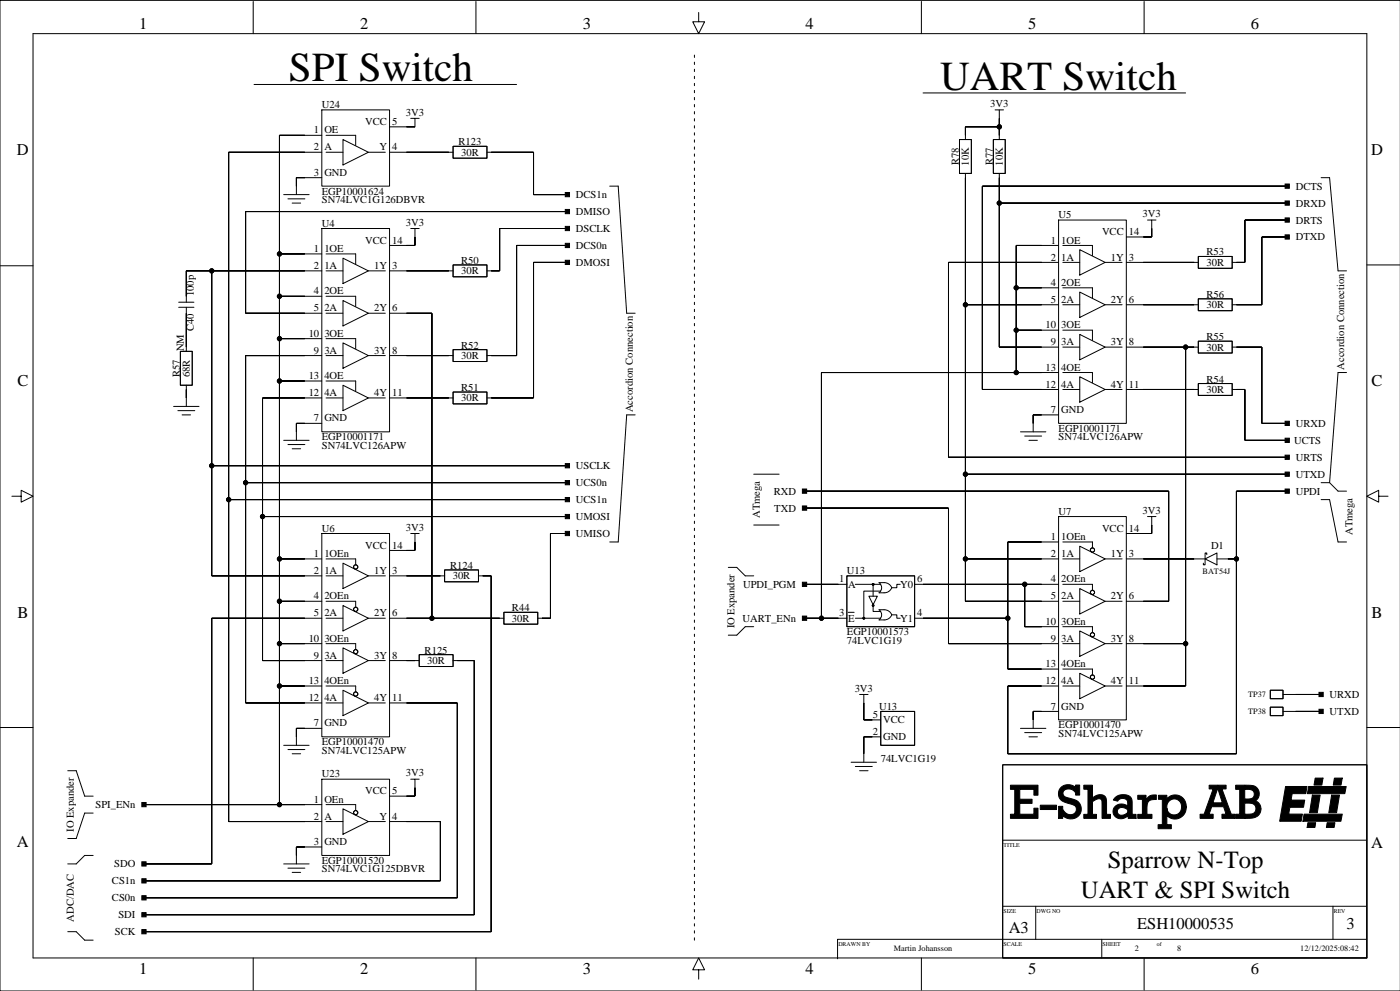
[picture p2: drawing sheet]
<svg xmlns="http://www.w3.org/2000/svg" width="420mm" height="297mm" viewBox="0 0 420 297" stroke-linecap="round" stroke-linejoin="round" font-family="sans-serif">
<g fill="none" stroke="#000" stroke-width=".3">
<path d="M9.9 10.1h400v277h-400zM75.9 .4v9.7M142.7 .4v9.7M209.5 3.7v2.8h1.8l-1.8 3.6-1.8-3.6h1.8M276.3 .4v9.7M343.1 .4v9.7M419.9 .1h-419.9v296.9h419.9M76.2 25.3h78.7M96.5 32.9h20.3v22.9h-20.3zM123.2 35.5h1.2v2.5h-7.6M124.4 38h.1M124.4 35.5h1.3"/>
<path d="M276.8 27.9h78.7M298.4 32.9h1.3v8.9M299.7 35.5h.1M299.7 38h-10.2v3.8M299.7 32.9h1.2M85.1 58.3h7.6M86.3 59.6h5.1M96.5 53.3h-7.6v5M96.5 40.6h-12.7v200.6M96.5 45.6h-27.9v200.7h27.9M97.8 40.6h8.9v3M97.8 45.6h5"/>
<path d="M102.8 41.8l7.7 3.8-7.7 3.8zM110.5 45.6h5M116.8 45.6h19.1M135.9 43.9h10.1v3.5h-10.1zM146 45.6h14v12.7h10.1M182.8 55.8h2.6l2.5 38.1h2.6M287.7 41.8h3.6v10.2h-3.6zM289.5 52v128.2h27.9M297.9 41.8h3.5v10.2h-3.5zM299.7 52v52h17.7M386 55.8h-91.4v60.9h22.8M396.1 53.3h2.6l2.5 27.9h2.6"/>
<path d="M0 79.7h9.9M83.8 76.1h12.7M87.6 60.9h2.5M96.5 68.5h20.3v60.9h-20.3zM97.8 76.1h8.9v3.1M102.8 77.4l7.7 3.8-7.7 3.8zM123.2 68.5h1.2v5.1h-7.6M124.4 71h.1M124.4 68.5h1.3M135.9 79.4h10.1v3.6h-10.1zM170.1 73.6h-15.2v33h-8.9M170.1 68.5h-20.3v12.7h-3.8"/>
<path d="M170.1 63.4h-96.5v30.5h22.9M170.1 78.6h-10.1v40.7h-14M299.7 60.9h86.3M317.4 66h20.3v60.9h-20.3zM317.4 73.6h-12.7v38.1M317.4 78.6h-33v58.5h101.6M318.7 73.6h8.9v3M318.7 78.6h5.1M323.8 74.8l7.6 3.8-7.6 3.9zM331.4 78.6h5.1M337.7 78.6h21.6M344.1 66h1.3v5h-7.7"/>
<path d="M345.4 68.5h.1M345.4 66h1.2M359.3 76.9h10.2v3.5h-10.2zM386 71h-7.6v20.3h-8.9M386 66h-12.7v12.6h-3.8M409.9 79.4h9.9M53.6 92.1h4.6M53.6 90.6h4.6M55.9 92.1v13.2M63.5 81.2v91.4h33M83.8 88.8h12.7M96.5 81.2h-40.6v9.4"/>
<path d="M97.8 81.2h5M97.8 93.9h5M97.8 88.8h8.9v3.1M102.8 90.1l7.7 3.8-7.7 3.8zM110.5 81.2h5M110.5 93.9h5M116.8 81.2h19.1M116.8 93.9h12.7v91.4M289.5 91.3h27.9M304.7 86.3h12.7M304.7 99h12.7M318.7 86.3h8.9v3"/>
<path d="M318.7 99h8.9v3M318.7 91.3h5.1M323.8 87.5l7.6 3.8-7.6 3.9zM331.4 91.3h5.1M337.7 91.3h21.6M359.3 89.6h10.2v3.5h-10.2zM54.1 105.3h3.5v10.2h-3.5zM55.9 115.5v6.3M83.8 114.2h12.7M83.8 101.5h12.7M96.5 106.6h-22.9v104.1h22.9M96.5 119.3h-17.8v78.7h17.8"/>
<path d="M97.8 101.5h8.9v3.1M97.8 114.2h8.9v3M97.8 119.3h5M97.8 106.6h5M102.8 115.5l7.7 3.8-7.7 3.8zM102.8 102.8l7.7 3.8-7.7 3.8zM110.5 119.3h5M110.5 106.6h5M116.8 119.3h19.1M116.8 106.6h19.1M135.9 117.5h10.1v3.6h-10.1zM135.9 104.8h10.1v3.6h-10.1z"/>
<path d="M317.4 111.7h-71.1v73.6M318.7 104h5.1M318.7 111.7h8.9v3M318.7 116.7h5.1M323.8 112.9l7.6 3.8-7.6 3.8zM323.8 100.2l7.6 3.8-7.6 3.9zM331.4 104h5.1M331.4 116.7h5.1M337.7 104h21.6M337.7 116.7h21.6M355.5 104v101.6h-17.8M359.3 102.3h10.2v3.5h-10.2z"/>
<path d="M359.3 115h10.2v3.5h-10.2zM369.5 104h8.9v22.9h7.6M369.5 116.7h3.8v15.3h12.7M403.8 111.7h-2.6l-2.5 33M52.1 121.8h7.6M53.3 123.1h5.1M54.6 124.4h2.5M63.5 139.6h106.6M85.1 132h7.6M86.3 133.2h5.1M87.6 134.5h2.5M96.5 126.9h-7.6v5.1"/>
<path d="M190.5 124.4h-2.6l-2.5 38h-2.6M306 129.4h7.6M307.3 130.7h5M308.5 132h2.6M317.4 124.4h-7.6v5M3.6 148.7h2.7v-1.7l3.6 1.7-3.6 1.8v-1.8M68.6 149.8h101.5M73.6 144.7h96.5M78.7 154.8h91.4M96.5 159.9h20.3v61h-20.3zM123.2 159.9h1.2v5.1h-7.6M124.4 159.9h1.3"/>
<path d="M170.1 159.9h-5v25.4h-3.8M226 142.1h7.6M226 157.4h7.6M241.2 152.3h43.2v40.6h33M241.2 147.2h109.2v33h-12.7M289.5 142.1h96.5M317.4 154.8h20.3v61h-20.3zM344.1 154.8h1.3v5.1h-7.7M345.4 157.4h.1M345.4 154.8h1.2M386 147.2h-15.2v78.7h-68.6v-20.3h15.2M396.1 149.8h2.6l2.5 12.6h2.6"/>
<path d="M396.1 144.7h2.6M398.7 144.7l2.5 2.5h2.6M413.4 148.7v-1.7l-3.5 1.7 3.5 1.8v-1.8h2.8M83.8 167.5h12.7M97.8 167.5h8.9v1.8M97.8 172.6h5M102.8 168.8l7.7 3.8-7.7 3.8zM110.5 172.6h5M116.8 172.6h16.5M124.4 162.4h.1M133.3 170.8h10.2v3.6h-10.2zM143.5 172.6h3.8v106.7h-104.1"/>
<path d="M218.4 170.1h2.5l2.6 2.5h2.5M241.2 175.1h12.7M253.9 172.6h20.4v15.2h-20.4zM256.5 175.1h7.6M260.5 178.7h2.6l-1.3 2.5zM261.8 175.1v3.6M264.1 177.2h-5.1v8.1M265.1 174.6l1.4 .4 .9 1.2M265.1 174.6h-1.5a1.88 1.88 0 0 1 0 3.1h1.5M267.4 176.2l-.9 1.1-1.4 .4M269.9 175.1h-1v1.1h-1.5M274.3 175.1h43.1"/>
<path d="M289.5 167.5h27.9M307.3 175.1v12.7h10.1M317.4 162.4h-15.2v38.1h15.2M318.7 175.1h8.9v1.8M318.7 162.4h8.9v1.8M318.7 167.5h5.1M323.8 176.4l7.6 3.8-7.6 3.8zM323.8 163.7l7.6 3.8-7.6 3.8zM331.4 167.5h5.1M337.7 167.5h23.7M361.4 167.5l3.5-1.7v3.5zM361.9 166.3v-.5h-.5v3.5h-.5v-.5"/>
<path d="M364.9 167.5h5.9M83.8 192.9h12.7M83.8 180.2h12.7M96.5 185.3h-33v73.6h-20.3M97.8 185.3h5M97.8 192.9h8.9v1.8M97.8 180.2h8.9v1.8M97.8 198h5M102.8 194.2l7.7 3.8-7.7 3.8zM102.8 181.5l7.7 3.8-7.7 3.8zM110.5 185.3h5M110.5 198h5"/>
<path d="M116.8 185.3h34.3M116.8 198h8.9M125.7 196.2h10.2v3.6h-10.2zM135.9 198h6.3v76.2h-99M151.1 183.5h10.2v3.6h-10.2zM226 187.8h-2.5l-2.6 2.6h-2.5M241.2 185.3h12.7M254.4 183.5h1.7M256.5 185.3h7.6M261.8 181.7v1.6h2.3M265.1 182.8l1.4 .4 .9 1.1M265.1 182.8h-1.5a1.88 1.88 0 0 1 0 3h1.5"/>
<path d="M267.4 184.3l-.9 1.1-1.4 .4M267.4 184.3h1.5v1h1M274.3 185.3h27.9M318.7 192.9h5.1M318.7 187.8h8.9v1.8M318.7 180.2h5.1M323.8 189.1l7.6 3.8-7.6 3.8zM331.4 192.9h5.1M331.4 180.2h5.1M337.7 192.9h17.8M0 218.1h9.9M83.8 205.6h12.7"/>
<path d="M96.5 218.3h-7.6v5.1M97.8 205.6h8.9v1.8M97.8 210.7h5M102.8 206.9l7.7 3.8-7.7 3.8zM110.5 210.7h5M116.8 210.7h20.3v58.4h-93.9M257.8 208.2h1.2v7.6h5.1M259 210.7h.1M259 208.2h1.3M264.1 213.2h10.2v10.2h-10.2zM306 218.3h7.6M307.3 219.6h5"/>
<path d="M317.4 213.2h-7.6v5.1M318.7 205.6h5.1M318.7 200.5h8.9v1.8M323.8 201.8l7.6 3.8-7.6 3.8zM331.4 205.6h5.1M380.9 206.9h3.8v2.5h-3.8zM380.9 212h3.8v2.5h-3.8zM384.7 208.2h11.4M384.7 213.2h11.4M409.9 218.1h9.9M20.3 231h2.6l2.5 7.6h2.5M85.1 223.4h7.6"/>
<path d="M86.3 224.7h5.1M87.6 225.9h2.5M96.5 233.6h20.3v22.8h-20.3zM123.2 233.6h1.2v5h-7.6M124.4 236.1h.1M124.4 233.6h1.3M255.2 228.5h7.6M256.5 229.7h5.1M257.8 231h2.5M264.1 220.9h-5.1v7.6M300.7 229.2h109.2v57.9h-109.2zM308.5 220.9h2.6"/>
<path d="M27.9 256.4h-2.5l-2.5 2.5h-2.6M27.9 243.7h-2.5l-2.5 7.6h-2.6M43.2 241.2h53.3M85.1 258.9h7.6M96.5 253.9h-7.6v5M97.8 241.2h8.9v1.7M97.8 246.3h5M102.8 242.4l7.7 3.9-7.7 3.8zM110.5 246.3h5M116.8 246.3h15.3v17.7h-88.9M300.7 251.8h108.9M20.3 279.3h2.6l2.5 2.5h2.5"/>
<path d="M86.3 260.2h5.1M87.6 261.5h2.5M300.7 271.6h108.9M310.6 271.6v9.9M399.7 271.6v9.9M75.9 287.1v9.7M142.7 287.1v9.7M209.5 290.7h1.8l-1.8-3.6-1.8 3.6h1.8v2.8M276.3 287.1v9.7M330.4 281.5v5.6M343.1 287.1v9.7M409.6 281.5h-158.5v5.9"/>
<circle cx="299.7" cy="38" r=".63"/>
<circle cx="83.8" cy="76.1" r=".63"/>
<circle cx="299.7" cy="60.9" r=".63"/>
<circle cx="63.5" cy="81.2" r=".63"/>
<circle cx="83.8" cy="88.8" r=".63"/>
<circle cx="289.5" cy="91.3" r=".63"/>
<circle cx="304.7" cy="99" r=".63"/>
<circle cx="304.7" cy="86.3" r=".63"/>
<circle cx="83.8" cy="114.2" r=".63"/>
<circle cx="83.8" cy="101.5" r=".63"/>
<circle cx="304.7" cy="111.7" r=".63"/>
<circle cx="355.5" cy="104" r=".63"/>
<circle cx="63.5" cy="139.6" r=".63"/>
<circle cx="68.6" cy="149.8" r=".63"/>
<circle cx="73.6" cy="144.7" r=".63"/>
<circle cx="78.7" cy="154.8" r=".63"/>
<circle cx="289.5" cy="142.1" r=".63"/>
<circle cx="83.8" cy="167.5" r=".63"/>
<circle cx="106.7" cy="169.9" r=".63"/>
<circle cx="261.8" cy="175.1" r=".25"/>
<circle cx="289.5" cy="167.5" r=".63"/>
<circle cx="307.3" cy="175.1" r=".63"/>
<circle cx="327.6" cy="164.9" r=".63"/>
<circle cx="327.6" cy="177.6" r=".63"/>
<circle cx="370.8" cy="167.5" r=".63"/>
<circle cx="83.8" cy="180.2" r=".63"/>
<circle cx="83.8" cy="192.9" r=".63"/>
<circle cx="106.7" cy="182.6" r=".63"/>
<circle cx="106.7" cy="195.3" r=".63"/>
<circle cx="129.5" cy="185.3" r=".63"/>
<circle cx="246.3" cy="185.3" r=".63"/>
<circle cx="259" cy="185.3" r=".25"/>
<circle cx="261.8" cy="181.5" r=".25"/>
<circle cx="302.2" cy="185.3" r=".63"/>
<circle cx="327.6" cy="190.3" r=".63"/>
<circle cx="355.5" cy="192.9" r=".63"/>
<circle cx="83.8" cy="205.6" r=".63"/>
<circle cx="106.7" cy="208" r=".63"/>
<circle cx="327.6" cy="203" r=".63"/>
<circle cx="83.8" cy="241.2" r=".63"/>
<circle cx="106.7" cy="243.6" r=".63"/>
</g>
<g fill="#000" stroke="#000" stroke-width=".3">
<path d="M121.9 38h2.5z" fill-rule="evenodd"/>
<path d="M289.5 38v2.6z" fill-rule="evenodd"/>
<path d="M289.5 38h10.2z" fill-rule="evenodd"/>
<path d="M299.7 38v2.6z" fill-rule="evenodd"/>
<path d="M299.7 35.5v2.5z" fill-rule="evenodd"/>
<path d="M68.6 45.6v104.2z" fill-rule="evenodd"/>
<path d="M83.8 40.6v35.5z" fill-rule="evenodd"/>
<path d="M88.9 53.3v2.5z" fill-rule="evenodd"/>
<path d="M83.8 40.6h7.6z" fill-rule="evenodd"/>
<path d="M88.9 53.3h2.5z" fill-rule="evenodd"/>
<path d="M68.6 45.6h22.8z" fill-rule="evenodd"/>
<path d="M121.9 45.6h12.7z" fill-rule="evenodd"/>
<path d="M147.3 45.6h12.7z" fill-rule="evenodd"/>
<path d="M160 45.6v12.7z" fill-rule="evenodd"/>
<path d="M169.5 57.7h1.3v1.3h-1.3z" fill-rule="evenodd"/>
<path d="M160 58.3h10.1z" fill-rule="evenodd"/>
<path d="M289.5 53.3v38z" fill-rule="evenodd"/>
<path d="M294.6 55.8v60.9z" fill-rule="evenodd"/>
<path d="M299.7 53.3v7.6z" fill-rule="evenodd"/>
<path d="M385.4 55.2h1.2v1.2h-1.2z" fill-rule="evenodd"/>
<path d="M294.6 55.8h91.4z" fill-rule="evenodd"/>
<path d="M73.6 63.4v30.5z" fill-rule="evenodd"/>
<path d="M83.8 76.1v12.7z" fill-rule="evenodd"/>
<path d="M83.8 76.1h7.6z" fill-rule="evenodd"/>
<path d="M121.9 73.6h2.5z" fill-rule="evenodd"/>
<path d="M124.4 71v2.6z" fill-rule="evenodd"/>
<path d="M149.8 68.5v12.7z" fill-rule="evenodd"/>
<path d="M154.9 73.6v33z" fill-rule="evenodd"/>
<path d="M160 78.6v40.7z" fill-rule="evenodd"/>
<path d="M169.5 67.9h1.3v1.2h-1.3z" fill-rule="evenodd"/>
<path d="M169.5 78h1.3v1.3h-1.3z" fill-rule="evenodd"/>
<path d="M169.5 62.8h1.3v1.2h-1.3z" fill-rule="evenodd"/>
<path d="M169.5 72.9h1.3v1.3h-1.3z" fill-rule="evenodd"/>
<path d="M149.8 68.5h20.3z" fill-rule="evenodd"/>
<path d="M160 78.6h10.1z" fill-rule="evenodd"/>
<path d="M73.6 63.4h96.5z" fill-rule="evenodd"/>
<path d="M154.9 73.6h15.2z" fill-rule="evenodd"/>
<path d="M284.4 78.6v58.5z" fill-rule="evenodd"/>
<path d="M299.7 60.9v43.1z" fill-rule="evenodd"/>
<path d="M304.7 73.6v12.7z" fill-rule="evenodd"/>
<path d="M304.7 73.6h7.6z" fill-rule="evenodd"/>
<path d="M284.4 78.6h27.9z" fill-rule="evenodd"/>
<path d="M342.8 71h2.6z" fill-rule="evenodd"/>
<path d="M345.4 68.5v2.5z" fill-rule="evenodd"/>
<path d="M342.8 78.6h15.3z" fill-rule="evenodd"/>
<path d="M370.8 78.6h2.5z" fill-rule="evenodd"/>
<path d="M373.3 66v12.6z" fill-rule="evenodd"/>
<path d="M378.4 71v20.3z" fill-rule="evenodd"/>
<path d="M385.4 65.3h1.2v1.3h-1.2z" fill-rule="evenodd"/>
<path d="M385.4 70.4h1.2v1.3h-1.2z" fill-rule="evenodd"/>
<path d="M385.4 60.2h1.2v1.3h-1.2z" fill-rule="evenodd"/>
<path d="M373.3 66h12.7z" fill-rule="evenodd"/>
<path d="M378.4 71h7.6z" fill-rule="evenodd"/>
<path d="M299.7 60.9h86.3z" fill-rule="evenodd"/>
<path d="M55.9 81.2v7.6z" fill-rule="evenodd"/>
<path d="M55.9 93.9v10.1z" fill-rule="evenodd"/>
<path d="M55.9 81.2h7.6z" fill-rule="evenodd"/>
<path d="M63.5 81.2v58.4z" fill-rule="evenodd"/>
<path d="M83.8 88.8v12.7z" fill-rule="evenodd"/>
<path d="M73.6 93.9h17.8z" fill-rule="evenodd"/>
<path d="M63.5 81.2h27.9z" fill-rule="evenodd"/>
<path d="M83.8 88.8h7.6z" fill-rule="evenodd"/>
<path d="M121.9 93.9h7.6z" fill-rule="evenodd"/>
<path d="M129.5 93.9v91.4z" fill-rule="evenodd"/>
<path d="M121.9 81.2h12.7z" fill-rule="evenodd"/>
<path d="M147.3 81.2h2.5z" fill-rule="evenodd"/>
<path d="M289.5 91.3v50.8z" fill-rule="evenodd"/>
<path d="M304.7 99v12.7z" fill-rule="evenodd"/>
<path d="M304.7 86.3v12.7z" fill-rule="evenodd"/>
<path d="M304.7 86.3h7.6z" fill-rule="evenodd"/>
<path d="M304.7 99h7.6z" fill-rule="evenodd"/>
<path d="M289.5 91.3h22.8z" fill-rule="evenodd"/>
<path d="M342.8 91.3h15.3z" fill-rule="evenodd"/>
<path d="M370.8 91.3h7.6z" fill-rule="evenodd"/>
<path d="M55.9 116.7v2.6z" fill-rule="evenodd"/>
<path d="M73.6 106.6v38.1z" fill-rule="evenodd"/>
<path d="M78.7 119.3v35.5z" fill-rule="evenodd"/>
<path d="M83.8 101.5v12.7z" fill-rule="evenodd"/>
<path d="M83.8 114.2v53.3z" fill-rule="evenodd"/>
<path d="M73.6 106.6h17.8z" fill-rule="evenodd"/>
<path d="M78.7 119.3h12.7z" fill-rule="evenodd"/>
<path d="M83.8 101.5h7.6z" fill-rule="evenodd"/>
<path d="M83.8 114.2h7.6z" fill-rule="evenodd"/>
<path d="M121.9 119.3h12.7z" fill-rule="evenodd"/>
<path d="M121.9 106.6h12.7z" fill-rule="evenodd"/>
<path d="M147.3 106.6h7.6z" fill-rule="evenodd"/>
<path d="M147.3 119.3h12.7z" fill-rule="evenodd"/>
<path d="M246.3 111.7v73.6z" fill-rule="evenodd"/>
<path d="M246.3 111.7h58.4z" fill-rule="evenodd"/>
<path d="M304.7 111.7h7.6z" fill-rule="evenodd"/>
<path d="M299.7 104h12.6z" fill-rule="evenodd"/>
<path d="M294.6 116.7h17.7z" fill-rule="evenodd"/>
<path d="M342.8 104h12.7z" fill-rule="evenodd"/>
<path d="M355.5 104v88.9z" fill-rule="evenodd"/>
<path d="M355.5 104h2.6z" fill-rule="evenodd"/>
<path d="M342.8 116.7h15.3z" fill-rule="evenodd"/>
<path d="M370.8 116.7h2.5z" fill-rule="evenodd"/>
<path d="M373.3 116.7v15.3z" fill-rule="evenodd"/>
<path d="M378.4 104v22.9z" fill-rule="evenodd"/>
<path d="M370.8 104h7.6z" fill-rule="evenodd"/>
<path d="M63.5 139.6v33z" fill-rule="evenodd"/>
<path d="M88.9 126.9v2.5z" fill-rule="evenodd"/>
<path d="M88.9 126.9h2.5z" fill-rule="evenodd"/>
<path d="M63.5 139.6h106.6z" fill-rule="evenodd"/>
<path d="M309.8 124.4v2.5z" fill-rule="evenodd"/>
<path d="M309.8 124.4h2.5z" fill-rule="evenodd"/>
<path d="M385.4 126.3h1.2v1.2h-1.2z" fill-rule="evenodd"/>
<path d="M385.4 131.3h1.2v1.3h-1.2z" fill-rule="evenodd"/>
<path d="M385.4 136.4h1.2v1.3h-1.2z" fill-rule="evenodd"/>
<path d="M378.4 126.9h7.6z" fill-rule="evenodd"/>
<path d="M373.3 132h12.7z" fill-rule="evenodd"/>
<path d="M284.4 137.1h101.6z" fill-rule="evenodd"/>
<path d="M68.6 149.8v96.5z" fill-rule="evenodd"/>
<path d="M73.6 144.7v66z" fill-rule="evenodd"/>
<path d="M78.7 154.8v43.2z" fill-rule="evenodd"/>
<path d="M165.1 159.9v25.4z" fill-rule="evenodd"/>
<path d="M169.5 144h1.3v1.3h-1.3z" fill-rule="evenodd"/>
<path d="M169.5 154.2h1.3v1.3h-1.3z" fill-rule="evenodd"/>
<path d="M169.5 139h1.3v1.2h-1.3z" fill-rule="evenodd"/>
<path d="M169.5 149.1h1.3v1.3h-1.3z" fill-rule="evenodd"/>
<path d="M73.6 144.7h96.5z" fill-rule="evenodd"/>
<path d="M165.1 159.9h5z" fill-rule="evenodd"/>
<path d="M78.7 154.8h91.4z" fill-rule="evenodd"/>
<path d="M68.6 149.8h101.5z" fill-rule="evenodd"/>
<path d="M240.6 146.6h1.3v1.2h-1.3z" fill-rule="evenodd"/>
<path d="M240.6 151.7h1.3v1.2h-1.3z" fill-rule="evenodd"/>
<path d="M284.4 152.3v40.6z" fill-rule="evenodd"/>
<path d="M241.2 152.3h43.2z" fill-rule="evenodd"/>
<path d="M289.5 142.1v25.4z" fill-rule="evenodd"/>
<path d="M345.4 157.4v2.5z" fill-rule="evenodd"/>
<path d="M342.8 159.9h2.6z" fill-rule="evenodd"/>
<path d="M350.4 147.2v33z" fill-rule="evenodd"/>
<path d="M241.2 147.2h109.2z" fill-rule="evenodd"/>
<path d="M370.8 147.2v20.3z" fill-rule="evenodd"/>
<path d="M385.4 146.6h1.2v1.2h-1.2z" fill-rule="evenodd"/>
<path d="M385.4 141.5h1.2v1.3h-1.2z" fill-rule="evenodd"/>
<path d="M370.8 147.2h15.2z" fill-rule="evenodd"/>
<path d="M289.5 142.1h96.5z" fill-rule="evenodd"/>
<path d="M83.8 167.5v12.7z" fill-rule="evenodd"/>
<path d="M63.5 172.6h27.9z" fill-rule="evenodd"/>
<path d="M83.8 167.5h7.6z" fill-rule="evenodd"/>
<path d="M121.9 165h2.5z" fill-rule="evenodd"/>
<path d="M124.4 162.4v2.6z" fill-rule="evenodd"/>
<path d="M121.9 172.6h10.2z" fill-rule="evenodd"/>
<path d="M147.3 172.6v106.7z" fill-rule="evenodd"/>
<path d="M144.7 172.6h2.6z" fill-rule="evenodd"/>
<path d="M169.5 159.3h1.3v1.2h-1.3z" fill-rule="evenodd"/>
<path d="M240.6 174.5h1.3v1.3h-1.3z" fill-rule="evenodd"/>
<path d="M241.2 175.1h10.2z" fill-rule="evenodd"/>
<path d="M289.5 167.5v12.7z" fill-rule="evenodd"/>
<path d="M302.2 162.4v22.9z" fill-rule="evenodd"/>
<path d="M307.3 175.1v12.7z" fill-rule="evenodd"/>
<path d="M276.8 175.1h30.5z" fill-rule="evenodd"/>
<path d="M302.2 162.4h10.1z" fill-rule="evenodd"/>
<path d="M289.5 167.5h22.8z" fill-rule="evenodd"/>
<path d="M307.3 175.1h5z" fill-rule="evenodd"/>
<path d="M342.8 167.5h15.3z" fill-rule="evenodd"/>
<path d="M368.2 167.5h2.6z" fill-rule="evenodd"/>
<path d="M370.8 167.5v58.4z" fill-rule="evenodd"/>
<path d="M63.5 185.3v73.6z" fill-rule="evenodd"/>
<path d="M83.8 192.9v12.7z" fill-rule="evenodd"/>
<path d="M83.8 180.2v12.7z" fill-rule="evenodd"/>
<path d="M78.7 198h12.7z" fill-rule="evenodd"/>
<path d="M63.5 185.3h27.9z" fill-rule="evenodd"/>
<path d="M83.8 180.2h7.6z" fill-rule="evenodd"/>
<path d="M83.8 192.9h7.6z" fill-rule="evenodd"/>
<path d="M121.9 198h2.5z" fill-rule="evenodd"/>
<path d="M121.9 185.3h7.6z" fill-rule="evenodd"/>
<path d="M142.2 198v76.2z" fill-rule="evenodd"/>
<path d="M137.1 198h5.1z" fill-rule="evenodd"/>
<path d="M129.5 185.3h20.3z" fill-rule="evenodd"/>
<path d="M162.5 185.3h2.6z" fill-rule="evenodd"/>
<path d="M240.6 184.7h1.3v1.2h-1.3z" fill-rule="evenodd"/>
<path d="M241.2 185.3h5.1z" fill-rule="evenodd"/>
<path d="M246.3 185.3h5.1z" fill-rule="evenodd"/>
<path d="M302.2 185.3v15.2z" fill-rule="evenodd"/>
<path d="M276.8 185.3h25.4z" fill-rule="evenodd"/>
<path d="M284.4 192.9h27.9z" fill-rule="evenodd"/>
<path d="M289.5 180.2h22.8z" fill-rule="evenodd"/>
<path d="M307.3 187.8h5z" fill-rule="evenodd"/>
<path d="M342.8 180.2h7.6z" fill-rule="evenodd"/>
<path d="M342.8 192.9h12.7z" fill-rule="evenodd"/>
<path d="M355.5 192.9v12.7z" fill-rule="evenodd"/>
<path d="M83.8 205.6v35.6z" fill-rule="evenodd"/>
<path d="M88.9 218.3v2.6z" fill-rule="evenodd"/>
<path d="M88.9 218.3h2.5z" fill-rule="evenodd"/>
<path d="M73.6 210.7h17.8z" fill-rule="evenodd"/>
<path d="M83.8 205.6h7.6z" fill-rule="evenodd"/>
<path d="M121.9 210.7h15.2z" fill-rule="evenodd"/>
<path d="M137.1 210.7v58.4z" fill-rule="evenodd"/>
<path d="M259 210.7v5.1z" fill-rule="evenodd"/>
<path d="M259 215.8h2.6z" fill-rule="evenodd"/>
<path d="M302.2 205.6v20.3z" fill-rule="evenodd"/>
<path d="M309.8 213.2v2.6z" fill-rule="evenodd"/>
<path d="M302.2 200.5h10.1z" fill-rule="evenodd"/>
<path d="M302.2 205.6h10.1z" fill-rule="evenodd"/>
<path d="M309.8 213.2h2.5z" fill-rule="evenodd"/>
<path d="M342.8 205.6h12.7z" fill-rule="evenodd"/>
<path d="M395.5 207.5h1.3v1.3h-1.3z" fill-rule="evenodd"/>
<path d="M395.5 212.6h1.3v1.3h-1.3z" fill-rule="evenodd"/>
<path d="M388.5 208.2h7.6z" fill-rule="evenodd"/>
<path d="M388.5 213.2h7.6z" fill-rule="evenodd"/>
<path d="M121.9 238.6h2.5z" fill-rule="evenodd"/>
<path d="M124.4 236.1v2.5z" fill-rule="evenodd"/>
<path d="M259 220.9v5z" fill-rule="evenodd"/>
<path d="M259 220.9h2.6z" fill-rule="evenodd"/>
<path d="M302.2 225.9h68.6z" fill-rule="evenodd"/>
<path d="M393.5 238.3h2.4l-.9 5.3h-2.3z" fill-rule="evenodd"/>
<path d="M394.4 233.2h2.3l-.3 2.1h-2.4z" fill-rule="evenodd"/>
<path d="M399.3 238.3h2.4l-.9 5.3h-2.3z" fill-rule="evenodd"/>
<path d="M392.4 235.7h11.3l-.4 2.2h-11.3z" fill-rule="evenodd"/>
<path d="M400.1 233.2h2.4l-.4 2.1h-2.3z" fill-rule="evenodd"/>
<path d="M42.5 258.3h1.3v1.3h-1.3z" fill-rule="evenodd"/>
<path d="M42.5 240.5h1.3v1.3h-1.3z" fill-rule="evenodd"/>
<path d="M43.2 258.9h20.3z" fill-rule="evenodd"/>
<path d="M43.2 241.2h40.6z" fill-rule="evenodd"/>
<path d="M88.9 253.9v2.5z" fill-rule="evenodd"/>
<path d="M83.8 241.2h7.6z" fill-rule="evenodd"/>
<path d="M88.9 253.9h2.5z" fill-rule="evenodd"/>
<path d="M68.6 246.3h22.8z" fill-rule="evenodd"/>
<path d="M121.9 246.3h10.2z" fill-rule="evenodd"/>
<path d="M132.1 246.3v17.7z" fill-rule="evenodd"/>
<path d="M303 235.4h8.3v3h-1.3v-1.8h-4.2v3h3.7v1.2h-3.7v3.3h4.2v-1.9h1.3v3.1h-8.3v-1.2h1.3v-7.5h-1.3z" fill-rule="evenodd"/>
<path d="M311.9 241.3h4.9v1.3h-4.9z" fill-rule="evenodd"/>
<path d="M318.1 236.1a3.4 3.4 0 0 1 4.4-.1v-.7h1.2v3h-1.2a1.9 1.9 0 0 0-2.1-1.8 1.37 1.37 0 0 0-1.7 1.3 1.37 1.37 0 0 0 1.6 1.4l1.1 .2a3.1 3.1 0 0 1 2.6 4.3 3.1 3.1 0 0 1-4.9 1.1l-.4-.3v.8h-1.3v-3.6h1.3a2.36 2.36 0 0 0 2.3 2.5 1.61 1.61 0 0 0 1.8-1.6 1.61 1.61 0 0 0-1.8-1.6l-1-.3a2.79 2.79 0 0 1-2.4-1.7 2.79 2.79 0 0 1 .5-2.9z" fill-rule="evenodd"/>
<path d="M325 235.4h2.6v3.8a2.57 2.57 0 0 1 3.9-.3l.3 1.2v4h1.2v1.2h-2.5l-.1-4.9-.2-.8a1.58 1.58 0 0 0-2.1 .4l-.5 .3v3.8h1.2v1.2h-3.8v-1.2h1.2v-7.5h-1.2z" fill-rule="evenodd"/>
<path d="M334.5 239a3.3 3.3 0 0 1 4.7 .2l.3 1.1v3.8h1.2v1.2h-2.4l-.1-2.6a1.8 1.8 0 0 0-3.1 .2 1.32 1.32 0 0 0 .6 1.4 1.32 1.32 0 0 0 1.5-.1l.9-.7v1.1a2.39 2.39 0 0 1-3.2 .6 2.39 2.39 0 0 1-.8-3.2 2.93 2.93 0 0 1 4.1-.4l-.1-1.4-.4-.5a1.85 1.85 0 0 0-2.6 .4l-1.3-.3z" fill-rule="evenodd"/>
<path d="M341.2 238.4h2.4v1.5l.5-.8 .7-.6 1.9-.2v1.3a2.04 2.04 0 0 0-2.7 1.6l-.1 2.9h1.5v1.2h-4.2v-1.2h1.4v-4.5h-1.4z" fill-rule="evenodd"/>
<path d="M347.4 238.4h2.5v1.1a3.4 3.4 0 0 1 4.4-.7 3.4 3.4 0 0 1 1.3 4.3 3.4 3.4 0 0 1-5.7 1.3v-2.1l.4 1a2.29 2.29 0 0 0 3.2 .3 2.29 2.29 0 0 0 .3-3.2 2.29 2.29 0 0 0-3.2-.3l-.6 .8-.1 .8v5.5h1.3v1.2h-3.9v-1.2h1.2v-7.6h-1.1z" fill-rule="evenodd"/>
<path d="M362.6 235.4h2.5v1.1l-1.4 4.1h2.8l-1.4-4.1v-1.1h2.6v1.1h-1.3l2.8 7.6h1.1v1.2h-3.9v-1.2h1.3l-.8-2.3h-3.6l-.7 2.3h1.2v1.2h-3.9v-1.2h1.2l2.7-7.6h-1.2z" fill-rule="evenodd"/>
<path d="M370.5 235.4h2.7v4.1h1a1.51 1.51 0 0 0 1.9-1.5 1.51 1.51 0 0 0-1.9-1.4h-.9v-1.2h.5a3 3 0 0 1 3.7 1.7 2.38 2.38 0 0 1-1.1 2.9 2.77 2.77 0 0 1 1.6 3.4 2.77 2.77 0 0 1-3.3 1.9h-1.4v-1.2l1.5-.1a1.68 1.68 0 0 0 1.8-1.8 1.68 1.68 0 0 0-2.2-1.5h-1.2v4.6h-2.7v-1.2h1.2v-7.5h-1.2z" fill-rule="evenodd"/>
<path d="M385.5 235.7h6.4l-.3 2.2h-4.1l-.4 1.9h4.1l-.3 2.2h-4.1l-.4 2h4.1l-.3 2.2h-6.5z" fill-rule="evenodd"/>
<path d="M391 244h11.5l-.4 2.2h-11.4z" fill-rule="evenodd"/>
<path d="M392.2 246.6h2.3l-.2 1.4h-2.3z" fill-rule="evenodd"/>
<path d="M398 246.6h2.3l-.2 1.4h-2.4z" fill-rule="evenodd"/>
<path d="M42.5 278.6h1.3v1.3h-1.3z" fill-rule="evenodd"/>
<path d="M42.5 273.5h1.3v1.3h-1.3z" fill-rule="evenodd"/>
<path d="M42.5 268.5h1.3v1.2h-1.3z" fill-rule="evenodd"/>
<path d="M42.5 263.4h1.3v1.3h-1.3z" fill-rule="evenodd"/>
<path d="M43.2 264h88.9z" fill-rule="evenodd"/>
<path d="M43.2 269.1h93.9z" fill-rule="evenodd"/>
<path d="M43.2 274.2h99z" fill-rule="evenodd"/>
<path d="M43.2 279.3h104.1z" fill-rule="evenodd"/>
<circle cx="299.7" cy="38" r=".63"/>
<circle cx="83.8" cy="76.1" r=".63"/>
<circle cx="299.7" cy="60.9" r=".63"/>
<circle cx="63.5" cy="81.2" r=".63"/>
<circle cx="83.8" cy="88.8" r=".63"/>
<circle cx="289.5" cy="91.3" r=".63"/>
<circle cx="304.7" cy="99" r=".63"/>
<circle cx="304.7" cy="86.3" r=".63"/>
<circle cx="83.8" cy="114.2" r=".63"/>
<circle cx="83.8" cy="101.5" r=".63"/>
<circle cx="304.7" cy="111.7" r=".63"/>
<circle cx="355.5" cy="104" r=".63"/>
<circle cx="63.5" cy="139.6" r=".63"/>
<circle cx="68.6" cy="149.8" r=".63"/>
<circle cx="73.6" cy="144.7" r=".63"/>
<circle cx="78.7" cy="154.8" r=".63"/>
<circle cx="289.5" cy="142.1" r=".63"/>
<circle cx="83.8" cy="167.5" r=".63"/>
<circle cx="261.8" cy="175.1" r=".25"/>
<circle cx="289.5" cy="167.5" r=".63"/>
<circle cx="307.3" cy="175.1" r=".63"/>
<circle cx="370.8" cy="167.5" r=".63"/>
<circle cx="83.8" cy="180.2" r=".63"/>
<circle cx="83.8" cy="192.9" r=".63"/>
<circle cx="129.5" cy="185.3" r=".63"/>
<circle cx="246.3" cy="185.3" r=".63"/>
<circle cx="259" cy="185.3" r=".25"/>
<circle cx="302.2" cy="185.3" r=".63"/>
<circle cx="355.5" cy="192.9" r=".63"/>
<circle cx="83.8" cy="205.6" r=".63"/>
<circle cx="83.8" cy="241.2" r=".63"/>
</g>
<path d="M208.2 281.8v-266.6" fill="none" stroke="#000" stroke-width=".3" stroke-dasharray=".7 1.4"/>
<g font-size="12.3">
<text x="86.7" y="24.3">SPI Switch</text>
<text x="281.9" y="26.9">UART Switch</text>
</g>
<g font-size="7.4">
<text x="332.2" y="260.2">Sparrow N-Top</text>
<text x="324.1" y="269">UART &amp; SPI Switch</text>
</g>
<g font-size="4.9">
<text x="41.7" y="8.7">1</text>
<text x="108" y="8.7">2</text>
<text x="174.7" y="8.7">3</text>
<text x="241.5" y="8.7">4</text>
<text x="308.3" y="8.7">5</text>
<text x="375.1" y="8.7">6</text>
<text x="5.1" y="46.5">D</text>
<text x="411.1" y="46.5">D</text>
<text x="5.2" y="115.8">C</text>
<text x="411.3" y="115.8">C</text>
<text x="5.2" y="185.2">B</text>
<text x="411.3" y="185.2">B</text>
<text x="5.1" y="254">A</text>
<text x="411.1" y="254.2">A</text>
<text x="302.5" y="279.6">A3</text>
<text x="341" y="278.4">ESH10000535</text>
<text x="403.8" y="278.4">3</text>
<text x="41.7" y="291.8">1</text>
<text x="108" y="291.8">2</text>
<text x="174.7" y="291.8">3</text>
<text x="241.5" y="291.8">4</text>
<text x="308.3" y="291.8">5</text>
<text x="375.1" y="291.8">6</text>
</g>
<g font-size="3.2">
<text x="96.5" y="32.4">U24</text>
<text x="121.7" y="34.7">3V3</text>
<text x="296.9" y="32.1">3V3</text>
<text x="94.1" y="40">1</text>
<text x="97.3" y="40">OE</text>
<text x="109.5" y="37.5">VCC</text>
<text x="117.6" y="37.5">5</text>
<text x="94.1" y="45.1">2</text>
<text x="97.3" y="45.1">A</text>
<text x="113.8" y="45.1">Y</text>
<text x="117.6" y="45.1">4</text>
<text x="137.5" y="43.5">R123</text>
<text x="138.3" y="46.7">30R</text>
<text x="94.1" y="52.7">3</text>
<text x="97.3" y="52.7">GND</text>
<text x="287.5" y="49.6" transform="rotate(-90 287.5 49.6)">R78</text>
<text x="290.5" y="49.6" transform="rotate(-90 290.5 49.6)">10K</text>
<text x="297.7" y="49.6" transform="rotate(-90 297.7 49.6)">R77</text>
<text x="300.7" y="49.6" transform="rotate(-90 300.7 49.6)">10K</text>
<text x="96.5" y="58.3">EGP10001624</text>
<text x="172.7" y="59.4">DCS1n</text>
<text x="388.5" y="56.8">DCTS</text>
<text x="96.5" y="60.9">SN74LVC1G126DBVR</text>
<text x="172.7" y="64.5">DMISO</text>
<text x="317.4" y="65.4">U5</text>
<text x="342.6" y="65.1">3V3</text>
<text x="388.5" y="61.9">DRXD</text>
<text x="96.5" y="67.9">U4</text>
<text x="121.7" y="67.7">3V3</text>
<text x="172.7" y="69.5">DSCLK</text>
<text x="330.5" y="70.5">VCC</text>
<text x="338.5" y="70.5">14</text>
<text x="388.5" y="67">DRTS</text>
<text x="94.1" y="75.5">1</text>
<text x="97.3" y="75.5">1OE</text>
<text x="109.5" y="73">VCC</text>
<text x="117.6" y="73">14</text>
<text x="172.7" y="74.6">DCS0n</text>
<text x="315.1" y="73">1</text>
<text x="318.2" y="73">1OE</text>
<text x="361.8" y="76.6">R53</text>
<text x="388.5" y="72.1">DTXD</text>
<text x="94.1" y="80.6">2</text>
<text x="97.3" y="80.6">1A</text>
<text x="112.2" y="80.6">1Y</text>
<text x="117.6" y="80.6">3</text>
<text x="138.3" y="82.2">30R</text>
<text x="138.3" y="79.1">R50</text>
<text x="172.7" y="79.7">DMOSI</text>
<text x="315.1" y="78.1">2</text>
<text x="318.2" y="78.1">1A</text>
<text x="333.1" y="78.1">1Y</text>
<text x="338.5" y="78.1">3</text>
<text x="361.8" y="79.7">30R</text>
<text x="58.1" y="88.8" transform="rotate(-90 58.1 88.8)">100p</text>
<text x="94.1" y="88.2">4</text>
<text x="97.3" y="88.2">2OE</text>
<text x="315.1" y="85.7">4</text>
<text x="318.2" y="85.7">2OE</text>
<text x="361.8" y="89.3">R56</text>
<text x="94.1" y="93.3">5</text>
<text x="97.3" y="93.3">2A</text>
<text x="112.2" y="93.3">2Y</text>
<text x="117.6" y="93.3">6</text>
<text x="315.1" y="90.8">5</text>
<text x="318.2" y="90.8">2A</text>
<text x="333.1" y="90.8">2Y</text>
<text x="338.5" y="90.8">6</text>
<text x="361.8" y="92.4">30R</text>
<text x="58.1" y="99.2" transform="rotate(-90 58.1 99.2)">C40</text>
<text x="92.6" y="100.9">10</text>
<text x="97.3" y="100.9">3OE</text>
<text x="313.5" y="98.4">10</text>
<text x="318.2" y="98.4">3OE</text>
<text x="361.8" y="102">R55</text>
<text x="55.2" y="105.3" transform="rotate(-90 55.2 105.3)">NM</text>
<text x="94.1" y="106">9</text>
<text x="97.3" y="106">3A</text>
<text x="112.2" y="106">3Y</text>
<text x="117.6" y="106">8</text>
<text x="138.3" y="107.6">30R</text>
<text x="138.3" y="104.5">R52</text>
<text x="315.1" y="103.5">9</text>
<text x="318.2" y="103.5">3A</text>
<text x="333.1" y="103.5">3Y</text>
<text x="338.5" y="103.5">8</text>
<text x="361.8" y="105.1">30R</text>
<text x="53.9" y="113" transform="rotate(-90 53.9 113)">R57</text>
<text x="56.9" y="113" transform="rotate(-90 56.9 113)">68R</text>
<text x="92.6" y="113.6">13</text>
<text x="97.3" y="113.6">4OE</text>
<text x="313.5" y="111.1">13</text>
<text x="318.2" y="111.1">4OE</text>
<text x="403.1" y="110.8" transform="rotate(-90 403.1 110.8)">Accordion Connection</text>
<text x="92.6" y="118.7">12</text>
<text x="97.3" y="118.7">4A</text>
<text x="112.2" y="118.7">4Y</text>
<text x="117.6" y="118.7">11</text>
<text x="138.3" y="117.2">R51</text>
<text x="313.5" y="116.2">12</text>
<text x="318.2" y="116.2">4A</text>
<text x="333.1" y="116.2">4Y</text>
<text x="338.5" y="116.2">11</text>
<text x="361.8" y="114.7">R54</text>
<text x="361.8" y="117.8">30R</text>
<text x="138.3" y="120.3">30R</text>
<text x="189.8" y="123.5" transform="rotate(-90 189.8 123.5)">Accordion Connection</text>
<text x="315.1" y="123.8">7</text>
<text x="318.2" y="123.8">GND</text>
<text x="94.1" y="126.3">7</text>
<text x="96.5" y="132">EGP10001171</text>
<text x="97.3" y="126.3">GND</text>
<text x="317.4" y="132">SN74LVC126APW</text>
<text x="317.4" y="129.4">EGP10001171</text>
<text x="388.5" y="127.9">URXD</text>
<text x="96.5" y="134.5">SN74LVC126APW</text>
<text x="388" y="133">UCTS</text>
<text x="172.7" y="140.6">USCLK</text>
<text x="388.5" y="143.2">UTXD</text>
<text x="388.5" y="138.1">URTS</text>
<text x="172.7" y="145.7">UCS0n</text>
<text x="232" y="148.3">RXD</text>
<text x="388.5" y="148.3">UPDI</text>
<text x="172.7" y="155.9">UMOSI</text>
<text x="172.7" y="150.8">UCS1n</text>
<text x="227.8" y="155.3" transform="rotate(-90 227.8 155.3)">ATmega</text>
<text x="232.2" y="153.3">TXD</text>
<text x="317.4" y="154.3">U7</text>
<text x="342.6" y="154">3V3</text>
<text x="96.5" y="159.3">U6</text>
<text x="121.7" y="159.1">3V3</text>
<text x="172.7" y="161">UMISO</text>
<text x="315.1" y="161.9">1</text>
<text x="318.2" y="161.9">1OEn</text>
<text x="330.5" y="159.3">VCC</text>
<text x="338.5" y="159.3">14</text>
<text x="405.6" y="160.4" transform="rotate(-90 405.6 160.4)">ATmega</text>
<text x="94.1" y="167">1</text>
<text x="97.3" y="167">1OEn</text>
<text x="109.5" y="164.4">VCC</text>
<text x="117.6" y="164.4">14</text>
<text x="315.1" y="167">2</text>
<text x="318.2" y="167">1A</text>
<text x="333.1" y="167">1Y</text>
<text x="338.5" y="167">3</text>
<text x="363.1" y="164.4">D1</text>
<text x="94.1" y="172">2</text>
<text x="97.3" y="172">1A</text>
<text x="112.2" y="172">1Y</text>
<text x="117.6" y="172">3</text>
<text x="135" y="170.5">R124</text>
<text x="135.8" y="173.7">30R</text>
<text x="253.9" y="172">U13</text>
<text x="94.1" y="179.7">4</text>
<text x="97.3" y="179.7">2OEn</text>
<text x="222.8" y="176.2">UPDI_PGM</text>
<text x="251.6" y="174.6">1</text>
<text x="254.4" y="176.2">A</text>
<text x="270" y="176.2">Y0</text>
<text x="275" y="174.6">6</text>
<text x="315.1" y="174.6">4</text>
<text x="315.1" y="179.7">5</text>
<text x="318.2" y="179.7">2A</text>
<text x="318.2" y="174.6">2OEn</text>
<text x="333.1" y="179.7">2Y</text>
<text x="338.5" y="179.7">6</text>
<text x="94.1" y="184.7">5</text>
<text x="97.3" y="184.7">2A</text>
<text x="112.2" y="184.7">2Y</text>
<text x="117.6" y="184.7">6</text>
<text x="153.5" y="183.2">R44</text>
<text x="251.6" y="184.7">3</text>
<text x="275" y="184.7">4</text>
<text x="153.5" y="186.4">30R</text>
<text x="220.2" y="188.4" transform="rotate(-90 220.2 188.4)">IO Expander</text>
<text x="222.7" y="186.4">UART_ENn</text>
<text x="253.9" y="190.4">EGP10001573</text>
<text x="254.4" y="186.4">E</text>
<text x="270" y="186.4">Y1</text>
<text x="313.5" y="187.3">10</text>
<text x="318.2" y="187.3">3OEn</text>
<text x="92.6" y="192.4">10</text>
<text x="94.1" y="197.4">9</text>
<text x="97.3" y="197.4">3A</text>
<text x="97.3" y="192.4">3OEn</text>
<text x="112.2" y="197.4">3Y</text>
<text x="117.6" y="197.4">8</text>
<text x="127.3" y="195.9">R125</text>
<text x="253.9" y="192.9">74LVC1G19</text>
<text x="315.1" y="192.4">9</text>
<text x="318.2" y="192.4">3A</text>
<text x="333.1" y="192.4">3Y</text>
<text x="338.5" y="192.4">8</text>
<text x="128.1" y="199.1">30R</text>
<text x="313.5" y="200">13</text>
<text x="318.2" y="200">4OEn</text>
<text x="92.6" y="205.1">13</text>
<text x="97.3" y="205.1">4OEn</text>
<text x="256.3" y="207.3">3V3</text>
<text x="313.5" y="205.1">12</text>
<text x="318.2" y="205.1">4A</text>
<text x="333.1" y="205.1">4Y</text>
<text x="338.5" y="205.1">11</text>
<text x="398.7" y="209.2">URXD</text>
<text x="92.6" y="210.1">12</text>
<text x="97.3" y="210.1">4A</text>
<text x="112.2" y="210.1">4Y</text>
<text x="117.6" y="210.1">11</text>
<text x="261.8" y="215.2">5</text>
<text x="263.6" y="212.7">U13</text>
<text x="315.1" y="212.7">7</text>
<text x="318.2" y="212.7">GND</text>
<text x="398.7" y="214.3">UTXD</text>
<text x="94.1" y="217.8">7</text>
<text x="97.3" y="217.8">GND</text>
<text x="261.8" y="220.3">2</text>
<text x="264.9" y="221.9">GND</text>
<text x="264.9" y="216.8">VCC</text>
<text x="317.4" y="220.9">SN74LVC125APW</text>
<text x="317.4" y="218.3">EGP10001470</text>
<text x="96.5" y="223.4">EGP10001470</text>
<text x="96.5" y="225.9">SN74LVC125APW</text>
<text x="96.5" y="233">U23</text>
<text x="121.7" y="232.7">3V3</text>
<text x="264.1" y="228.5">74LVC1G19</text>
<text x="109.5" y="238.1">VCC</text>
<text x="117.6" y="238.1">5</text>
<text x="28.6" y="242.2">SPI_ENn</text>
<text x="94.1" y="240.6">1</text>
<text x="94.1" y="245.7">2</text>
<text x="97.3" y="245.7">A</text>
<text x="97.3" y="240.6">OEn</text>
<text x="113.8" y="245.7">Y</text>
<text x="117.6" y="245.7">4</text>
<text x="22.1" y="249.3" transform="rotate(-90 22.1 249.3)">IO Expander</text>
<text x="94.1" y="253.3">3</text>
<text x="97.3" y="253.3">GND</text>
<text x="34.3" y="260">SDO</text>
<text x="96.5" y="261.5">SN74LVC1G125DBVR</text>
<text x="96.5" y="258.9">EGP10001520</text>
<text x="33.6" y="265.1">CS1n</text>
<text x="33.6" y="270.2">CS0n</text>
<text x="35.5" y="275.2">SDI</text>
<text x="22.1" y="276.2" transform="rotate(-90 22.1 276.2)">ADC/DAC</text>
<text x="34.5" y="280.3">SCK</text>
</g>
<g font-size="2.5">
<text x="360.6" y="172">BAT54J</text>
<text x="374.3" y="209">TP37</text>
<text x="374.3" y="214.1">TP38</text>
<text x="268.1" y="285.2">Martin Johansson</text>
<text x="340.3" y="285.2">2</text>
<text x="353" y="285.2">8</text>
<text x="389.9" y="285.2">12/12/2025:08:42</text>
</g>
<g font-size="1.8">
<text x="300.9" y="253.8">TITLE</text>
<text x="300.9" y="273.6">SIZE</text>
<text x="310.8" y="273.6">DWG NO</text>
<text x="400" y="273.6">REV</text>
<text x="251.4" y="283.5">DRAWN BY</text>
<text x="300.9" y="283.5">SCALE</text>
<text x="330.6" y="283.5">SHEET</text>
<text x="346.9" y="283.7">of</text>
</g>
</svg>
